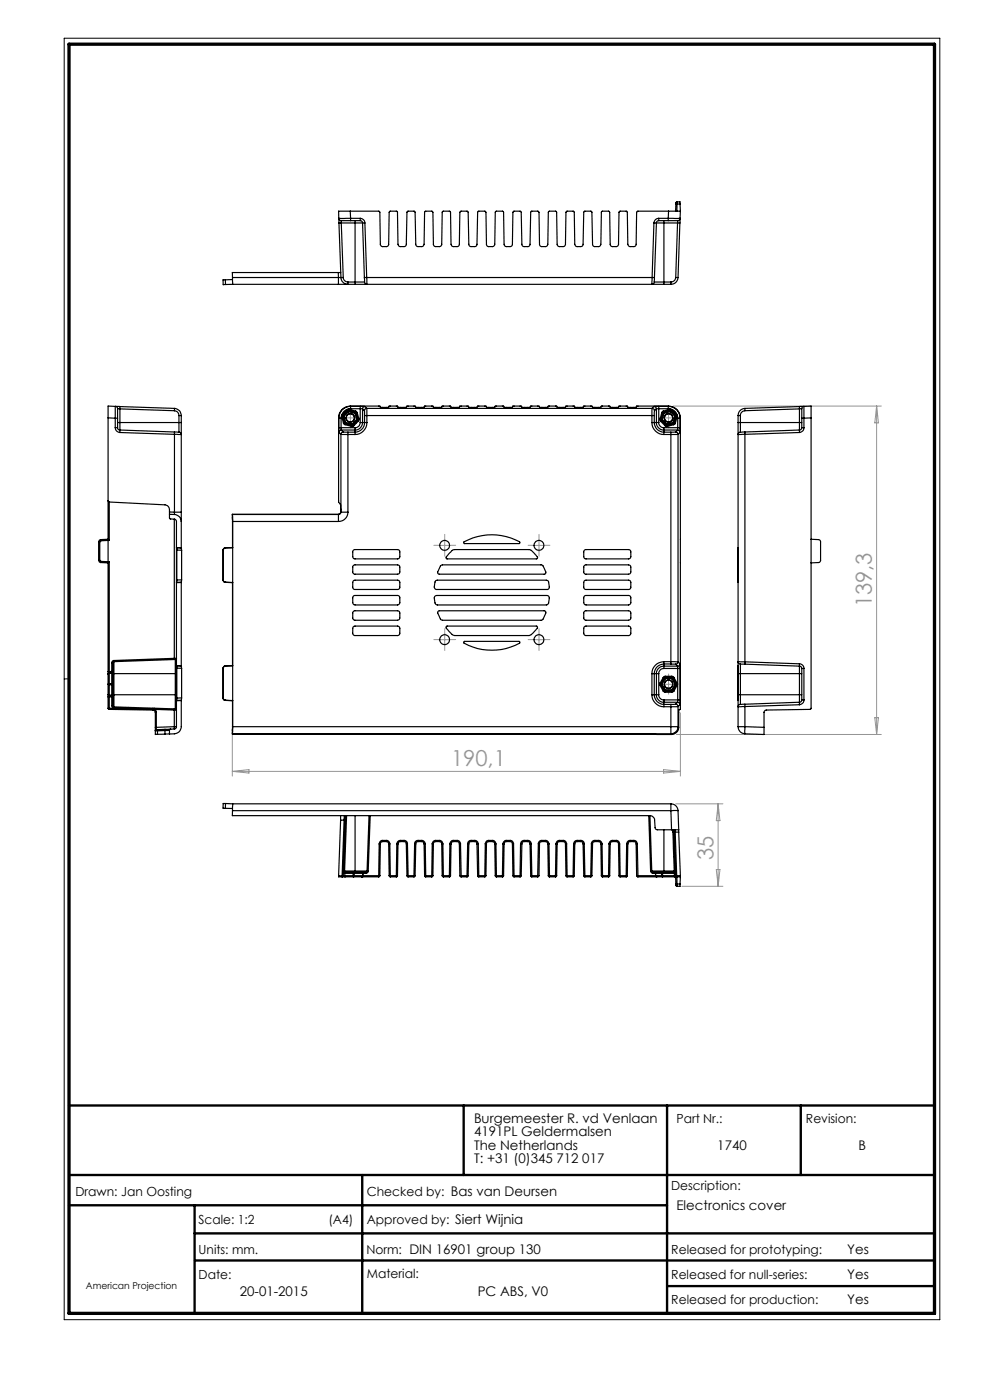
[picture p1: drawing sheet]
<svg xmlns="http://www.w3.org/2000/svg" width="210mm" height="297mm" viewBox="0 0 210 297" stroke-linecap="round" stroke-linejoin="round" font-family="sans-serif">
<path d="M13.6 8.1h185.8v271.9h-185.8zM14.6 144h-1" fill="none" stroke="#000" stroke-width=".21"/>
<path d="M14.6 234.5h183.6M98.4 234.5v14.8M141.5 234.5v44.1M169.9 234.5v14.8M14.6 249.3h183.6M14.6 255.7h126.9M41.3 255.7v22.9M76.8 249.3v29.3M41.3 261.7h156.9M41.4 267.4h156.8M141.5 272.8h56.7" fill="none" stroke="#000" stroke-width=".5"/>
<path d="M14.6 9.4h183.6v269.2h-183.6z" fill="none" stroke="#000" stroke-width=".7"/>
<g fill="none" stroke="#959595" stroke-width=".21" stroke-dasharray="15.2 1.3 1.3 1.3">
<path d="M73.1 88.6h-.9M74.3 87.4v-.9M74.3 89.9v.9M75.6 88.6h.9M140.6 88.6h-.9M141.8 87.4v-.9M141.8 89.9v.9M143.1 88.6h.9M93.1 115.7h-1.1M94.3 114.4v-1M94.3 116.9v1.1M95.6 115.7h1.1"/>
<path d="M113.1 115.7h-1.1M114.3 114.4v-1M114.3 116.9v1.1M115.6 115.7h1.1M93.1 135.7h-1.1M94.3 134.4v-1M94.3 136.9v1.1M95.6 135.7h1.1M113.1 135.7h-1.1M114.3 134.4v-1M114.3 136.9v1.1M115.6 135.7h1.1"/>
<path d="M140.6 145.1h-.9M141.8 143.9v-.9M141.8 146.4v.9M143.1 145.1h.9"/>
</g>
<g fill="none" stroke="#959595" stroke-width=".21">
<path d="M73.1 88.6h2.5M74.3 87.4v2.5M140.5 88.6h2.6M141.8 87.4v2.5M142.8 86.1h44.1M185.9 86.1v69.7M185.9 86.1l.4 3.6h-.7zM93.1 115.7h2.5M94.3 114.4v2.5M113.1 115.7h2.5M114.3 114.4v2.5M93.1 135.7h2.5"/>
<path d="M94.3 134.4v2.5M113.1 135.7h2.5M114.3 134.4v2.5M49.3 155.9v8.7M140.5 145.2h2.6M141.8 143.9v2.5M143.5 155.8h43.4M144.3 151.2v13.4M185.6 152.3h.7l-.4 3.5zM49.3 163.7h95M49.3 163.7l3.5-.4v.7zM140.8 163.3l3.5 .4-3.5 .3z"/>
<path d="M143.3 170.5h10.1M152.3 170.5v17.5M152.3 170.5l.4 3.6h-.8zM144.6 188h8.8M151.9 184.5h.8l-.4 3.5z"/>
</g>
<g fill="none" stroke="#000" stroke-width=".25">
<path d="M47.8 59.4h-.5v1h.5M47.8 59.4v1M49.3 58.9l.1 1.4M49.3 58.9h22.5M49.3 59.3l-1.5 .1M71.8 57.8h.5M71.8 57.8v1.1M71.8 57.8h-22.5v1.1M71.8 58.9h.5M71.8 58.9v1.4M71.9 46.3h2.5M71.9 46.3l.1 .4 .4 .1"/>
<path d="M71.9 46.3v1M71.9 47.3h.5M71.9 47.3l.4 11.6M72.3 58.9h.5M72.3 58.9a1.51 1.51 0 0 0 1.5 1.4M72.4 46.8h2M72.4 46.8v.5M72.4 47.3h2.9M72.4 47.3l.4 11.6M72.8 58.9a.96 .96 0 0 0 1 .9M73.8 59.8v.5M73.8 59.8h1.5"/>
<path d="M74.3 44.8l6.2 .1 .2 7 .4 .4h.9l.4-.4 .1-6.9 .3-.2h1.3l.2 .2 .1 6.8 .4 .5h1l.4-.4 .1-6.9 .2-.2h1.4l.2 .2 .1 6.9 .4 .4h1l.4-.5 .1-6.8 .2-.2h1.3l.2 .2 .1 6.9 .5 .4h.9l.4-.4 .1-6.9 .2-.2h1.4l.2 .2 .1 6.8 .4 .5h.9l.4-.4 .1-6.9 .3-.2h1.3l.2 .2 .1 6.9 .4 .4h1l.4-.4 .1-6.9 .2-.2h1.4l.2 .2 .1 6.9 .4 .4h.9l.4-.3 .2-7 .2-.2h1.3l.2 .2 .1 6.8 .2 .4 .3 .1h.9l.4-.4 .1-6.9 .2-.2h1.3l.3 .2 .1 6.9 .4 .4h.9l.4-.4 .2-6.9 .1-.2h1.4l.2 .2 .1 6.9 .4 .4h1.1l.3-.5 .1-6.8 .2-.2h1.4l.2 .2 .1 6.9 .4 .4h.9l.4-.4 .2-6.9 .2-.2h1.3l.2 .2 .1 6.8 .4 .5h1l.4-.4 .1-6.9 .2-.2h1.4l.2 .2 .1 6.9 .4 .4h1l.4-.5 .2-7h1.4l.2 .2 .1 6.9 .4 .4h1l.4-.4 .1-7h1.7l.2 6.9 .3 .5h1l.4-.4 .2-7 6.7-.1M74.3 44.8h-2.5l.1 1.5M74.3 44.8l.1 1.5M74.4 46.3v.5M74.4 46.3h2M74.4 46.8h2M75.3 47.3h1.6M75.3 46.8v.5M75.3 59.8h2M75.3 59.8v.5M75.3 47.3v12.5M76.4 46.3a1.03 1.03 0 0 1 1 1"/>
<path d="M76.4 46.3v.5M76.4 46.8l.4 .2 .1 .3M76.9 47.3h.5M76.9 47.3l.4 11.6M77.3 58.9h.5M77.3 58.9v.9M77.3 59.8l.1 .3 .4 .2M77.4 47.3l.4 11.6M77.8 58.9v1.4M77.8 58.9h60.5M138.3 58.9h.5M138.3 58.9v1.4"/>
<path d="M138.7 47.3h.5M138.7 47.3l-.4 11.6M138.8 59.8l-.1 .3-.4 .2M138.8 59.8h2M138.8 58.9v.9M139.2 47.3h1.6M139.2 47.3l-.4 11.6M139.7 46.3a1.02 1.02 0 0 0-1 1M139.7 46.8l-.3 .2-.2 .3M139.7 46.3v.5M139.7 46.3h2M139.7 46.8h2"/>
<path d="M140.8 46.8v.5M140.8 59.8v.5M140.8 47.3v12.5M140.8 47.3h2.9M140.8 59.8h1.5M141.7 46.3h2.6M141.7 46.3v.5M141.7 46.8h2.1M141.8 44.8h2.5M141.8 44.8l-.1 1.5M142.3 59.8v.5M143.3 58.9a1.03 1.03 0 0 1-1 .9"/>
<path d="M143.3 58.9h.5M143.4 43.3h.2M143.4 43.3l-.1 1.5h.3v-1.5M143.6 42.8l-.2 .1v.4M143.6 42.8v.5M143.6 42.8h.7v.5M143.6 43.3h.7M143.7 47.3h.5M143.7 47.3l-.4 11.6M143.8 46.8l-.1 .5M143.8 58.9a1.51 1.51 0 0 1-1.5 1.4M144.2 47.3l-.4 11.6"/>
<path d="M144.3 46.3l-.1 .3-.4 .2M144.3 46.3l-.1 1M144.3 43.3v1.5M144.3 44.8v1.5M49.4 60.3h22.4M49.4 60.3l-1.6 .1M71.8 60.3h2M73.8 60.3h1.5M75.3 60.3h2.5M77.8 60.3h60.5M138.3 60.3h2.5M140.8 60.3h1.5"/>
<path d="M22.9 88.6l1.5 .1M22.9 88.6v25.8M24.4 90.7a1.02 1.02 0 0 0 1 1.1M24.4 86.2v2.5M24.4 86.2l-1.5-.1v2.5M24.4 90.7h.5M24.4 88.7h.5M24.4 86.2l.5 .2v.3M24.4 86.2l1 .1M24.4 88.7v2M24.9 90.7l.3 .5h.2M24.9 86.7v2"/>
<path d="M24.9 89.6h.5M24.9 86.7h.5M24.9 88.7v2M25.4 91.2v.6M25.4 89.6v1.6M25.4 86.3v.4M25.4 89.6h12.6M25.4 91.8l11.6 .3M25.4 91.2l11.6 .4M25.4 86.7v2.9M25.4 86.7l11.6 .4M25.4 86.3l11.6 .3"/>
<path d="M37 91.6v.5M37 92.1l1.5 .1M37 91.6l1 .1M37 87.1a1.03 1.03 0 0 1 1 1.1M37 86.6v.5M37 86.6a1.51 1.51 0 0 1 1.5 1.6M37 92.1v16.6M38 91.7l.3 .1 .2 .4M38 89.6v2.1M38 89.6h.5M38 88.2h.5M38 88.2v1.4"/>
<path d="M38.5 89.6v2.6M38.5 88.2v1.4M38.5 92.2v16.5M71.8 88.6v17.9l.4 .6 .1 1.5M71.8 88.6l.1 .1M71.9 90.7v1.1M71.9 90.7h.5M71.9 88.7h.5M71.9 88.7v2M71.9 91.8l.4 .3M72.3 92.1l1.5 .1M72.3 92.1v16.6"/>
<path d="M72.4 90.7v.5M72.4 88.7v2M72.4 90.7h2.9M72.4 91.2l-.4 .2-.1 .4M72.4 91.2l.4 .4M72.4 91.2h2.9M72.5 88.4l.3 1.3M72.6 87.9l-.1 .5M72.6 87.9l.2 .2M72.7 88.4h-.2M72.7 88.4h.1M72.7 88.4l.4 1.3"/>
<path d="M72.8 91.6l1 .1M72.8 91.6l-.4 .3-.1 .2M72.8 88.1l-.1 .3M72.8 88.1h.1M72.8 88.1l.2 .2M72.8 89.7l.4 .4M73 88.3l-.3 .1M73 88.3l.3 1.3M73.1 89.7h-.3M73.1 89.7l.2 .2M73.1 89.7l.2 .1M73.1 89.7h.1"/>
<path d="M73.2 90.1l1.3 .3M73.3 89.9l-.1 .2M73.3 89.9l1.3 .3M73.3 89.8v.1M73.3 89.8l1.3 .4M73.3 89.6l-.2 .1M73.3 89.6v.2M73.3 89.6l1.4 .4M73.6 87l.2 .1M73.6 87l-1 .9M73.8 87.1l-1 1M73.8 87.1v.1"/>
<path d="M73.8 91.7v.5M73.8 87.2l.2 .1M73.8 92.2v16.5M73.8 92.2h1.5M73.8 91.7h1.5M73.8 87.2l-1 .9M74 87.3l1.3 .4M74 87.3l-1 1M74 87.1h-.2M74 87.1h.1M74 87.1l-.2 .1M74 87.1v.2"/>
<path d="M74 87.1l1.4 .4M74.1 86.9l-.5 .1M74.1 86.9l-.1 .2M74.1 86.9l1.3 .3M74.3 86.1h6.3l.2 .3h1.5l.2-.3h1.8l.3 .3h1.4l.3-.3h1.8l.2 .3h1.5l.3-.3h1.7l.3 .3h1.5l.2-.3h1.8l.2 .3h1.5l.2-.3h1.8l.3 .3h1.4l.3-.3h1.8l.2 .3h1.5l.3-.3h1.7l.3 .3h1.4l.3-.3h1.8l.2 .3h1.5l.3-.3h1.7l.3 .3h1.4l.3-.3h1.8l.2 .3h1.5l.3-.3h1.7l.3 .3h1.4l.3-.3h1.8l.2 .3h1.5l.3-.3h1.7l.3 .3h1.5l.2-.3h1.8l.2 .3h1.5l.2-.3h6.8M74.3 86.1a2.47 2.47 0 0 0-2.5 2.5M74.3 86.1l.1 .1M74.4 86.7a1.99 1.99 0 0 0-2 2M74.4 86.2a2.47 2.47 0 0 0-2.5 2.5M74.4 86.2v.5M74.4 86.2h2M74.4 86.7h2"/>
<path d="M74.6 90.2l-.1 .2M74.6 90.2h.1M74.7 90l.2 .1M74.7 90l-.1 .2M74.9 90.2l.1 .1M74.9 90.2h-.3M74.9 90.1l-.3 .1M74.9 90.1v.1M75 90.3l-.5 .1M75.2 89.6h.1M75.2 89.6l.1 .1M75.3 89.7h.1"/>
<path d="M75.3 89.6h-.1M75.3 89.6h.1M75.3 87.7l.3 1.3M75.3 91.7v.5M75.3 90.7v.5M75.3 91.2v.5M75.4 87.5l.1 .1M75.4 87.5h.1M75.4 87.5l-.1 .2M75.4 89.6h.1M75.4 89.6l-.5 .5M75.4 87.2l.4 .4"/>
<path d="M75.4 87.2v.3M75.5 87.6h.1M75.5 87.6l-.2 .1M75.5 87.6l.4 1.3M75.6 89l.2 .2M75.6 89l-.9 1M75.8 87.6h-.3M75.8 87.6l.3 1.3M75.8 89.2l.2 .2M75.8 89.2h.1M75.8 89.2l-.9 1M75.8 89.2l-.4 .4"/>
<path d="M75.9 88.9l-.1 .3M75.9 88.9h.1M75.9 88.9l-.3 .1M76 89.4l-1 .9M76.1 88.9l-.1 .5M76.1 88.9h-.2M76.4 86.2l1 .1M76.4 86.7h.5M76.4 86.2v.5M76.4 89.6h.5M76.4 89.6a1.08 1.08 0 0 1-1.1 1.1M76.4 86.7v2.9"/>
<path d="M76.9 89.6a1.57 1.57 0 0 1-1.6 1.6M76.9 89.6h.4M76.9 86.7v2.9M76.9 86.7l.4 .4M77.3 87.1v1.1M77.3 88.2h.5M77.3 89.6h.5M77.3 89.6a2.05 2.05 0 0 1-2 2.1M77.3 88.2v1.4M77.4 86.3l-.4 .2-.1 .2M77.4 86.3l.4 .3M77.8 86.6v1.6"/>
<path d="M77.8 86.6l-.4 .2-.1 .3M77.8 86.6h60.5M77.8 89.6a2.53 2.53 0 0 1-2.5 2.6M77.8 88.2v1.4M77.8 88.2h60.5M138.3 89.6a2.53 2.53 0 0 0 2.5 2.6M138.3 88.2h.5M138.3 89.6h.5M138.3 88.2v1.4M138.3 86.6v1.6M138.3 86.6l.4 .3 .1 .2M138.7 86.3h.3l.2 .4"/>
<path d="M138.7 86.3l-.4 .3M138.8 89.6a2.05 2.05 0 0 0 2 2.1M138.8 88.2v1.4M138.8 89.6h.4M138.8 87.1v1.1M139.2 89.6a1.57 1.57 0 0 0 1.6 1.6M139.2 89.6h.5M139.2 86.7l-.4 .4M139.2 86.7v2.9M139.7 86.2l-1 .1M139.7 86.7h-.5M139.7 86.2v.5"/>
<path d="M139.7 89.6a1.08 1.08 0 0 0 1.1 1.1M139.7 86.2h2M139.7 86.7v2.9M139.7 86.7h2M140 88.9l.1 .5M140 88.9h.2M140.1 89.4l1 .9M140.2 88.9l.1 .3M140.2 88.9h.1M140.3 88.9v.3M140.3 88.9l.2 .1M140.3 89.2l-.2 .2"/>
<path d="M140.3 89.2l1 1M140.3 89.2h.1M140.3 89.2l.5 .4M140.4 87.6h.2M140.4 87.6l-.4 1.3M140.5 89l-.2 .2M140.5 89l1 1M140.6 87.6l-.4 1.3M140.6 87.6h.1M140.6 87.6l.3 .1M140.6 87.6l-.3 1.3M140.7 87.2l-.3 .4"/>
<path d="M140.7 87.2l.1 .3M140.8 87.5l-.2 .1M140.8 87.5h.1M140.8 89.6h.1M140.8 87.5l.1 .2M140.8 91.7v.5M140.8 90.7v.5M140.8 92.2h1.5M140.8 91.7h1.5M140.8 91.2v.5M140.8 91.2h2.9M140.8 90.7h3"/>
<path d="M140.8 89.7h.1M140.9 89.7l.4 .4M140.9 87.7l-.4 1.3M140.9 89.6h.1M140.9 89.6v.1M140.9 89.6l-.1 .1M141.1 90.3l.5 .1M141.3 90.2l-.2 .1M141.3 90.2h.2M141.3 90.1l.2 .1M141.3 90.1v.1M141.5 90l-.2 .1"/>
<path d="M141.5 90v.2M141.5 90.2l.1 .2M141.5 90.2h.1M141.7 86.2v.5M141.7 86.7a1.93 1.93 0 0 1 2.1 2M141.7 86.2a2.41 2.41 0 0 1 2.6 2.5M141.8 86.1a2.53 2.53 0 0 1 2.5 2.5M141.8 86.1l-.1 .1M142 86.9l.5 .1M142 86.9l.1 .2M142 86.9l-1.3 .3M142.1 87.1h.2"/>
<path d="M142.1 87.1l.2 .1M142.1 87.1h.1M142.1 87.1l.1 .2M142.1 87.1l-1.3 .4M142.2 87.3l-1.3 .4M142.2 87.3l.9 1M142.3 91.7v.5M142.3 92.2v48.2M142.3 87.2l-.1 .1M142.3 87.1v.1M142.3 87.1l1 1M142.3 87.2l1 .9"/>
<path d="M142.5 87l-.2 .1M142.5 87l1 .9M142.8 89.6l.2 .1M142.8 89.6v.2M142.8 89.6l-1.3 .4M142.8 89.9l.1 .2M142.8 89.9l-1.3 .3M142.8 89.8v.1M142.8 89.8l-1.3 .4M142.9 90.1l-1.3 .3M143 89.7h.3M143 89.7l-.2 .2"/>
<path d="M143 89.7l-.2 .1M143 89.7h.1M143.1 88.3l.3 .1M143.1 88.3l-.3 1.3M143.3 89.7l-.4 .4M143.3 88.1l.1 .3M143.3 88.1l-.2 .2M143.3 88.1h.1M143.3 91.6l-1 .1M143.3 91.6l.4 .2 .1 .3M143.4 88.4h.2M143.4 88.4h.1"/>
<path d="M143.4 88.4l-.4 1.3M143.5 87.9l.1 .5M143.5 87.9l-.2 .2M143.6 88.4l-.3 1.3M143.7 91.2l.4 .3 .1 .3M143.7 91.2l-.4 .4M143.8 90.7l-.1 .5M143.8 90.7h.5M143.8 88.7h.5M143.8 88.7v2M143.8 92.1l-1.5 .1M143.8 92.1v48.3"/>
<path d="M144.2 91.8l-.4 .3M144.3 90.7l-.1 1.1M144.3 88.7v2M144.3 88.6v61.9l-.3 .1v3.7M144.3 88.6v.1M156.6 89.6h.5M156.6 89.6v2.6M156.6 88.2h.5M156.6 88.2v1.4M156.6 92.2v48.2M157.1 91.7l-.5 .2v.3M157.1 89.6v2.1"/>
<path d="M157.1 89.6h12.5M157.1 88.2v1.4M158 91.6v.5M158 92.1l-1.4 .1M158 91.6l-.9 .1M158 87.1a1.03 1.03 0 0 0-.9 1.1M158 86.6v.5M158 86.6a1.51 1.51 0 0 0-1.4 1.6M158 92.1v48.3M169.6 91.2v.6M169.6 89.6v1.6M169.6 89.6h.5"/>
<path d="M169.6 86.3v.4M169.6 91.8l-11.6 .3M169.6 91.2l-11.6 .4M169.6 86.7v2.9M169.6 86.7l-11.6 .4M169.6 86.3l-11.6 .3M170.1 88.7h.4M170.1 90.7h.4M170.1 90.7l-.2 .5h-.3M170.1 86.7v2M170.1 86.7h-.5M170.1 88.7v2"/>
<path d="M170.5 86.2l1.5-.1v2.5M170.5 86.2v2.5M170.5 90.7a1.03 1.03 0 0 1-.9 1.1M170.5 86.2l-.4 .2v.3M170.5 86.2l-.9 .1M170.5 88.7v2M172 88.6v61.7l-.1 .2-9.6 .2-.2 .4v3.2M172 88.6l-1.5 .1M20.9 118.8l.2 .4 .3 .1M20.9 118.8h.3M20.9 115h.3M20.9 115v3.8"/>
<path d="M21.2 118.8l.2 .3M21.2 115v3.8M21.4 119.1v.2M21.4 114.7l-.2 .3M21.4 114.5v.2M21.4 114.5l-.3 .1-.2 .4M21.4 119.1l1.5 .1M21.4 119.3l1.5 .1M22.9 106.2l.3 .3M22.9 119.2v.2M22.9 114.4v.2M22.9 114.4l.3 .2"/>
<path d="M22.9 114.6v4.6M22.9 119.4v23.1M22.9 119.2h.3M22.9 114.6h.3M22.9 114.6l-1.5 .1M22.9 114.4l-1.5 .1M23.2 106.5l11.8 .6a1.15 1.15 0 0 1 .9 1.5M23.2 119.2l-.3 .2M23.2 106.5v8.1M23.2 119.2v23.3M35.9 109.1v.9l.2 .1h.9M35.9 108.6v.5"/>
<path d="M35.9 109.1h1.1M35.9 108.6l1.1 .1M37 110.1l.4 .5v43.6M37 110.1v29.6M37 109.1a1.51 1.51 0 0 1 1.5 1.5M37 108.7v.4M37 108.7h1.5M37.5 116.7v6.3M37.5 116.7h1M38.5 108.7v1.9M38.5 110.6v5.6M38.5 116.2h-1.1l.1 .5"/>
<path d="M38.5 116.2v.5M38.5 116.7v6.3M47.3 116.7h.1M47.3 116.7v6.3M47.8 116.2l-.4 .1-.1 .4M47.8 116.2h.1M47.8 116.2l-.3 .2-.2 .3M49.3 109.1l.1 1.5M49.3 109.1v7.1M49.3 109.1h22.5M49.3 116.2h-1.5M49.4 110.6v43.6"/>
<path d="M49.4 110.6h22.4M71.8 109.1v1.5M72.3 108.6l-.1 .3-.4 .2M72.3 108.6v.1M72.3 108.7h1.5M72.3 108.7l-.2 .4h-.3M73.8 108.7a1.99 1.99 0 0 1-2 1.9M74.9 116.8l.3-.2h9.2l.4 .4v1.2l-.4 .4h-9.2l-.4-.4zM93.5 120l.3-.2h21a1.84 1.84 0 0 1 .9 1.4l.1 .4-.3 .2h-22.3a.43 .43 0 0 1-.4-.3 .43 .43 0 0 1 .2-.5zM95.9 116.8l.5-.2h15.8l.5 .2 .7 .6a.97 .97 0 0 1 .6 1.1h-19.3l-.1-.3zM98.4 115a11.9 11.9 0 0 1 11.9 .1l-.2 .2h-11.6zM124 116.7l9.4-.1 .4 .4v1.2l-.4 .4h-9.2l-.4-.4v-1.2z"/>
<path d="M124 119.9l9.4-.1 .4 .4v1.2l-.4 .4h-9.2l-.4-.4v-1.2zM156.6 116.2v7.4M172 114.4l1.7 .1 .4 .4-.1 4.2-.3 .2-1.7 .1M37 139.7h.4l-.2 .2M37 139.7v.2M37 139.7l-12.8 .4M37.2 139.9v3M37.2 139.9l-13 .5M37.5 123v.5M37.5 123.5l1 .1M38.5 123.6v17.7M38.5 123.5h-1"/>
<path d="M38.5 123.5v.1M38.5 123v.5M38.5 123h-1M47.3 123l.2 .5h.3M47.3 123l.3 .4 .2 .1M47.3 123h.1M47.8 123.5l1.5 .1M47.8 123.5h.1M49.3 123.6v17.6M74.9 120l.3-.2h9.2l.4 .4v1.2l-.4 .4h-9.2l-.4-.4zM74.9 123.3l.3-.2h9.2l.4 .4v1.2l-.4 .4h-9.2l-.4-.4zM74.9 126.5l.3-.2h9.2l.4 .4v1.2l-.5 .4h-9h-.2l-.3-.4z"/>
<path d="M74.9 133l.3-.2h9.2l.4 .4v1.2l-.4 .4h-9.2l-.4-.4zM75 129.6h9.4l.4 .4v1.2l-.1 .2-.4 .2h-9l-.3-.2-.2-.2v-1.2zM92.2 126.5l.4-.2h23.4a.9 .9 0 0 1 .4 1.4l-.2 .5-.3 .1h-23.1a1.28 1.28 0 0 1-.7-1.3zM92.4 123.2l23.5-.1a.89 .89 0 0 1 .6 1 .65 .65 0 0 1-.5 1h-23.4a.79 .79 0 0 1-.4-1.2zM93 129.6h22.4a.61 .61 0 0 1 .4 .5 .61 .61 0 0 1-.3 .6 1.04 1.04 0 0 1-.7 .9h-20.9a1.82 1.82 0 0 1-1-1.4v-.4zM94.7 132.9l19.1-.1 .2 .4-.9 1.1-.9 .5h-15.8l-.4-.1-.8-.8-.6-.7zM98.4 136.1h11.7l.2 .2a11.7 11.7 0 0 1-11.9 0zM124 133l.2-.2h9.2l.4 .4v1.2l-.4 .4h-9.2l-.4-.4v-1.2zM124 123.2l9.4-.1 .4 .4v1.2l-.4 .4h-9.2l-.4-.4v-1.2zM124 126.4l9.4-.1 .4 .4v1.2l-.5 .4h-9h-.2l-.3-.4v-1.2zM124 129.6h9.4l.4 .4v1.2l-.1 .2-.4 .2h-9l-.3-.2-.2-.2v-1.2zM22.9 147.3l.3 .2"/>
<path d="M22.9 147.3l.3 .3M22.9 147.8h.3M22.9 147.3v.5M22.9 142.5h.3M22.9 142.5v.5M22.9 150.2l.3 .3M22.9 150.2h.3M22.9 143v4.3M22.9 147.8v2.4M23.2 145v.3M23.2 145l-.3 .1 .3 .2M23.2 142.8l-.3 .2"/>
<path d="M23.2 147.5v.1M23.2 142.7v.1M23.2 142.7l-.3 .3M23.2 150.2v.3M23.2 147.6v.2M23.2 142.5v.2M23.2 145h.5M23.2 145.3h.5M23.2 142.8v2.2M23.2 145.3v2.2M23.2 147.8v2.4M23.2 147.5h.5"/>
<path d="M23.2 142.8h.5M23.2 147.6h.5M23.2 142.7h.5M23.2 150.5l9.3 .1M23.2 150.2l4 .1M23.2 147.8h.5M23.7 145.3l.3 .1M23.7 145v.3M23.7 147.5l.3 .1M23.7 147.5v.1M23.7 147.6l.3 .2h-.3M23.7 142.7v.1"/>
<path d="M23.7 142.4h.3l-.3 .3M23.7 149.7l.1 .3 .4 .2M23.7 149.7h.3M23.7 140.6h.3M23.7 147.6v.2M23.7 142.4v.3M23.7 140.6v1.8M23.7 142.8v2.2M23.7 145.3v2.2M23.7 147.8v1.9M23.7 142.4l-.5 .1M24 147.4v2.3"/>
<path d="M24 147.4h.2M24 149.7l.2 .3M24 142.9h.2M24 140.6v2.3M24 144.9l-.3 .1M24 142.7l-.3 .1M24 142.9v4.5M24.2 147.4v2.6M24.2 140.4v2.5M24.2 140.4l-.2 .2M24.2 140.1v.3M24.2 140.1l-.4 .2-.1 .3"/>
<path d="M24.2 150v.2M24.2 142.9h13M24.2 147.4h13M24.2 150l13 .4M24.2 142.9v4.5M24.2 150.2l3 .1M27.2 150.3l5.3 .2M27.2 150.1v.2M32.5 150.2v.3M32.5 150.6l.3 .2 .1 .3M32.5 150.5v.1M32.5 150.5h.3"/>
<path d="M32.8 150.2v.3M32.8 150.5l.3 .3 .1 .3M32.8 150.5l4.2 .1M32.9 155h.5M32.9 155v.8h.5M32.9 154.3h.3M32.9 154.3v.7M32.9 151.1h.3M32.9 151.1v3.2M33.2 154.8l-.3 .2M33.2 154.8h.2M33.2 154.3v.5"/>
<path d="M33.2 151.1v3.2M33.4 154.8v.2M33.4 155v.8M35 154.7v.3M35 154.7l-1.6 .1M35 155v.7M35 155h-1.6M35 155.7l-1.6 .1M35.9 154.9l-.9 .1M35.9 155.7h-.9M35.9 154.9v.8M36.2 154.7l-.3 .2"/>
<path d="M36.2 154.7h-1.2M37 154.2h.4M37 154.2v.5M37 150.4v.2M37 154.7h-.8M37 150.6v3.6M37 154.2l-3.8 .1M37.2 150.4l.2 .3-.4-.1M37.2 147.4v3M37.2 147.4h.2M37.2 142.9h.2M37.2 142.9v4.5"/>
<path d="M37.4 154.2v.2l-.4 .3M37.5 148.1v.5M37.5 141.7v6.4M37.5 148.6h1M37.5 141.7l1 .1M38.5 148.6v5.6a1.51 1.51 0 0 1-1.5 1.5h-1.1M38.5 141.3l-1.1-.1 .1 .5M38.5 141.3v.5M38.5 148.6h-1M38.5 148.6h.1M38.5 148.1v.5M38.5 148.1h-1"/>
<path d="M38.5 141.8v6.3M47.3 148.1l.1 .3 .4 .2M47.3 141.7v6.4M47.3 141.7v.1M47.3 148.1l.2 .3 .3 .2M47.3 141.8v6.3M47.3 148.1h.1M47.8 141.2l-.4 .2-.1 .3M47.8 148.6h1.6l-.1 7.1M47.8 141.2v.1M47.8 141.3l-.3 .2-.2 .3M49.3 141.2l-1.5 .1"/>
<path d="M49.3 141.2h-1.5M49.4 154.2l-.1 1.5M49.4 154.2h92.9M137.9 155.7l4.6 .1M138.3 147.4a2.53 2.53 0 0 0 2.5 2.5M138.3 142.9h.5M138.3 147.4h.5M138.3 142.9v4.5M138.8 147.4a2.05 2.05 0 0 0 2 2M138.8 142.9v4.5M138.8 142.9h.4M138.8 147.4h.4"/>
<path d="M139.2 147.4a1.57 1.57 0 0 0 1.6 1.6M139.2 142.9h.5M139.2 147.4h.5M139.2 142.9v4.5M139.7 147.4a1.08 1.08 0 0 0 1.1 1.1M139.7 142.9v4.5M140 144.9v.5M140 144.9l.2 .1M140 145.4l.7 1.2M140.2 145v.3M140.2 145.3l-.2 .1M140.2 145h.1"/>
<path d="M140.2 145.3h.1M140.2 145l.2 .2M140.2 145.3l.7 1.2M140.2 145.3l.4 .6M140.4 145.2l-.2 .1M140.4 145.2l.7 1.1M140.6 145.9h.1M140.6 145.9v.1M140.6 146h.1M140.6 146l.3 .5M140.7 145.8v.1M140.7 145.8l-.1 .1"/>
<path d="M140.7 145.8h.1M140.7 146.6l.4 .3M140.7 143.7l.2 .1M140.7 143.7l-.7 1.2M140.7 145.9l-.1 .1M140.7 145.9h.1M140.8 140.4a2.53 2.53 0 0 0-2.5 2.5M140.8 140.9a2.05 2.05 0 0 0-2 2M140.8 140.4v.5M140.8 149.4v.5M140.8 141.3a1.57 1.57 0 0 0-1.6 1.6M140.8 141.3v.5"/>
<path d="M140.8 141.8a1.08 1.08 0 0 0-1.1 1.1M140.8 148.5v.5M140.8 140.4h1.5M140.8 149.9h1.5M140.8 140.9h1.5M140.8 149.4h1.5M140.8 140.9v.4M140.8 149v.4M140.8 141.3h2.9M140.8 149h2.9M140.8 141.8h3M140.8 148.5h3"/>
<path d="M140.9 146.5l-.2 .1M140.9 146.5l.2 .1M140.9 143.9l.2-.2v.3M140.9 146.5h.1M140.9 143.9l.2 .1M140.9 143.8l-.7 1.2M140.9 143.8v.1M140.9 143.9l-.7 1.1M141.1 143.5l-.4 .2M141.1 143.5v.2M141.1 143.7l-.2 .1M141.1 146.6v.3"/>
<path d="M141.1 146.9h1.4M141.1 143.5h1.4M141.1 143.7h1.4M141.1 146.6h1.4M141.1 146.3l-.2 .2M141.1 146.3v.3M141.1 146.6h.1M141.1 144h1.4M141.1 144l-.7 1.2M141.1 146.3h1.4M142.3 140.4h1.5M142.3 140.9h1"/>
<path d="M142.3 140.4v.5M142.3 149.4v.5M142.3 154.2h1.5M142.3 154.2v1.5M142.3 149.9v4.3M142.3 155.7h-93M142.3 155.7l.2 .1M142.5 143.5l.4 .2M142.5 143.5v.2M142.5 143.7l.2 .1M142.5 146.6v.3M142.5 143.7l.2 .2"/>
<path d="M142.5 143.7h.1M142.5 143.7v.3M142.5 146.3l.2 .2M142.5 146.3v.3M142.5 146.6h.1M142.5 144l.7 1.2M142.7 146.5l-.2 .1M142.7 143.9l-.2 .1M142.7 146.5h.1M142.7 143.9l.7 1.1M142.7 146.5l.2 .1M142.7 143.8l.7 1.2"/>
<path d="M142.7 143.8v.1M142.9 146.6l-.4 .3M142.9 143.7l-.2 .1M142.9 143.7l.7 1.2M143.2 145.2l.2 .1M143.2 145.2l-.7 1.1M143.3 149.4h-1M143.3 149.4l.4 .1 .1 .4M143.3 140.9l.4 .4M143.4 145.3l.2 .1M143.4 145v.3M143.4 145.3h.1"/>
<path d="M143.4 145h.1M143.4 145l-.2 .2M143.4 145.3l-.7 1.2M143.6 144.9v.5M143.6 144.9l-.2 .1M143.6 145.4l-.7 1.2M143.7 149l.4 .2 .1 .3M143.7 141.3l.1 .5M143.7 149l-.4 .4M143.8 141.8h.5M143.8 148.5l-.1 .5M143.8 148.5h.5"/>
<path d="M143.8 141.8v6.7M143.8 140.4l-.1 .4-.4 .1M143.8 149.9h-1.5M143.8 154.2a1.57 1.57 0 0 1-1.5 1.5M143.8 149.9v4.3M143.8 154.2l.2 .1M143.8 140.4l.4 .4M144 154.3a1.57 1.57 0 0 1-1.5 1.5M144.2 140.8l-.1 .4-.4 .1M144.2 140.8l.1 1M144.2 149.5l-.4 .4M144.3 148.5l-.1 1"/>
<path d="M144.3 141.8v6.7M156.6 140.4h1.4M156.6 140.4v.2l.5 .3M156.6 154.2h1.4M156.6 154.2a1.51 1.51 0 0 0 1.4 1.5M156.6 142.9h.5M156.6 140.4v2.5M156.6 147.4h.5M156.6 147.4v2.5M156.6 141.2v7.4M156.6 142.9v4.5M156.6 149.9v4.3"/>
<path d="M157.1 140.9h.9M157.1 149.4l-.5 .2v.3M157.1 140.9v2M157.1 147.4v2M157.1 142.9h12.5M157.1 147.4h12.5M157.1 142.9v4.5M158 140.4v.5M158 149.4v.5M158 154.2v1.5M158 149.9h-1.4M158 149.4h-.9"/>
<path d="M158 154.2l4.1 .1M158 149.9v4.3M158 140.4l11.6 .4M158 140.9l11.6 .4M162.1 154.3v1.5l-4.1-.1M169.6 140.8a.96 .96 0 0 1 .9 1M169.6 141.3l.3 .2 .2 .3M169.6 140.8v.5M169.6 149v.5M169.6 141.3v1.6M169.6 142.9h.5M169.6 147.4v1.6"/>
<path d="M169.6 147.4h.5M169.6 149.5l-11.6 .4M169.6 149l-11.6 .4M169.6 142.9v4.5M170.1 141.8h.4M170.1 148.5h.4M170.1 148.5l-.2 .3-.3 .2M170.1 141.8v6.7M170.5 148.5a1.03 1.03 0 0 1-.9 1M170.5 141.8v6.7M47.8 171.5h1.5M47.8 170.5h-.5v.9l.5 .1"/>
<path d="M47.8 170.5v1M47.8 170.5h1.6M49.3 172v1h88.6M49.3 172h93M49.4 170.5l-.1 1.5M49.4 170.5h92.9M72.2 174h.8M72.2 174l-.4 11.8M72.3 173l-.1 1M73 174l-.4 11.8M73 173v1M73.2 174h-.2"/>
<path d="M73.2 174l-.4 11.8M73.3 173l-.1 1M73.5 173l-.4 11.8M75.3 173v11.8M78.3 173l-.4 11.8M78.5 173l-.4 11.8M80.4 179h.3M80.4 179l-.1 6.8M80.7 179l-.1 6.8M81.2 178.3a.72 .72 0 0 0-.8 .7M81.2 178.3v.2M81.2 178.5l-.4 .2-.1 .3"/>
<path d="M81.2 178.3h.8M81.2 178.5h.8M82 178.3a.72 .72 0 0 1 .7 .7M82 178.5l.2 .1 .2 .4M82 178.3v.2M82.4 179h.3M82.4 179l.1 6.8M82.7 179l.1 6.8M84.2 179h.2M84.2 179l-.1 6.8M84.4 179l-.1 6.8M84.9 178.3a.78 .78 0 0 0-.7 .7"/>
<path d="M84.9 178.3v.2M84.9 178.5l-.2 .1-.3 .4M84.9 178.3h.8M84.9 178.5h.8M85.7 178.3a.72 .72 0 0 1 .7 .7M85.7 178.5l.3 .1 .2 .4M85.7 178.3v.2M86.2 179h.2M86.2 179l.1 6.8M86.4 179l.2 6.8M87.9 179h.3M87.9 179l-.1 6.8"/>
<path d="M88.2 179l-.1 6.8M88.7 178.3a.72 .72 0 0 0-.8 .7M88.7 178.3v.2M88.7 178.5l-.3 .1-.2 .4M88.7 178.3h.7M88.7 178.5h.7M89.4 178.3a.78 .78 0 0 1 .8 .7M89.4 178.5l.3 .1 .3 .4M89.4 178.3v.2M90 179h.2M90 179l.1 6.8M90.2 179l.1 6.8"/>
<path d="M91.7 179h.2M91.7 179l-.1 6.8M91.9 179l-.1 6.8M92.4 178.3a.72 .72 0 0 0-.7 .7M92.4 178.3v.2M92.4 178.5l-.3 .2-.2 .3M92.4 178.3h.8M92.4 178.5h.8M93.2 178.3a.72 .72 0 0 1 .7 .7M93.2 178.5l.4 .2 .1 .3M93.2 178.3v.2M93.7 179h.2"/>
<path d="M93.7 179l.1 6.8M93.9 179l.2 6.8M95.4 179h.3M95.4 179l-.1 6.8M95.7 179l-.1 6.8M96.2 178.3a.78 .78 0 0 0-.8 .7M96.2 178.5l-.3 .1-.2 .4M96.2 178.3v.2M96.2 178.3h.7M96.2 178.5h.7M96.9 178.3a.72 .72 0 0 1 .8 .7M96.9 178.5l.5 .2v.3"/>
<path d="M96.9 178.3v.2M97.4 179h.3M97.4 179l.1 6.8M97.7 179l.1 6.8M99.2 179h.2M99.2 179l-.1 6.8M99.4 179l-.1 6.8M99.9 178.3a.72 .72 0 0 0-.7 .7M99.9 178.3v.2M99.9 178.5l-.3 .2-.2 .3M99.9 178.3h.8M99.9 178.5h.8"/>
<path d="M100.7 178.3a.78 .78 0 0 1 .8 .7M100.7 178.5l.3 .2 .2 .3M100.7 178.3v.2M101.2 179h.3M101.2 179l.1 6.8M101.5 179l.1 6.8M102.9 179h.3M102.9 179l-.1 6.8M103.2 179l-.1 6.8M103.7 178.3a.72 .72 0 0 0-.8 .7M103.7 178.3v.2M103.7 178.5l-.4 .2-.1 .3"/>
<path d="M103.7 178.3h.8M103.7 178.5h.8M104.5 178.3a.79 .79 0 0 1 .7 .7M104.5 178.5l.3 .2 .2 .3M104.5 178.3v.2M105 179h.2M105 179l.1 6.8M105.2 179l.1 6.8M106.7 179h.2M106.7 179l-.1 6.8M106.9 179l-.1 6.8M107.4 178.3a.79 .79 0 0 0-.7 .7"/>
<path d="M107.4 178.3v.2M107.4 178.5l-.3 .2-.2 .3M107.4 178.3h.8M107.4 178.5h.8M108.2 178.3a.72 .72 0 0 1 .7 .7M108.2 178.5l.4 .2 .1 .3M108.2 178.3v.2M108.7 179h.2M108.7 179l.1 6.8M108.9 179l.1 6.8M110.4 179h.3M110.4 179l-.1 6.8"/>
<path d="M110.7 179l-.1 6.8M111.2 178.3a.78 .78 0 0 0-.8 .7M111.2 178.5l-.4 .2-.1 .3M111.2 178.3v.2M111.2 178.3h.7M111.2 178.5h.7M111.9 178.3a.72 .72 0 0 1 .8 .7M111.9 178.5l.5 .2v.3M111.9 178.3v.2M112.4 179h.3M112.4 179l.2 6.8M112.7 179l.1 6.8"/>
<path d="M114.2 179h.2M114.2 179l-.1 6.8M114.4 179l-.1 6.8M114.9 178.3a.72 .72 0 0 0-.7 .7M114.9 178.3v.2M114.9 178.5l-.3 .2-.2 .3M114.9 178.3h.8M114.9 178.5h.8M115.7 178.3a.78 .78 0 0 1 .8 .7M115.7 178.5l.3 .1 .2 .4M115.7 178.3v.2M116.2 179h.3"/>
<path d="M116.2 179l.1 6.8M116.5 179l.1 6.8M117.9 179h.3M117.9 179l-.1 6.8M118.2 179l-.1 6.8M118.7 178.3a.72 .72 0 0 0-.8 .7M118.7 178.3v.2M118.7 178.5l-.4 .2-.1 .3M118.7 178.3h.8M118.7 178.5h.8M119.5 178.3a.72 .72 0 0 1 .7 .7M119.5 178.5l.3 .2 .1 .3"/>
<path d="M119.5 178.3v.2M119.9 179h.3M119.9 179l.2 6.8M120.2 179l.1 6.8M121.7 179h.2M121.7 179l-.1 6.8M121.9 179l-.1 6.8M122.4 178.3a.78 .78 0 0 0-.7 .7M122.4 178.3v.2M122.4 178.5l-.2 .1-.3 .4M122.4 178.3h.8M122.4 178.5h.8"/>
<path d="M123.2 178.3a.72 .72 0 0 1 .7 .7M123.2 178.5l.3 .1 .2 .4M123.2 178.3v.2M123.7 179h.2M123.7 179l.1 6.8M123.9 179l.2 6.8M125.4 179h.3M125.4 179l-.1 6.8M125.7 179l-.1 6.8M126.2 178.3a.72 .72 0 0 0-.8 .7M126.2 178.5l-.4 .2-.1 .3M126.2 178.3v.2"/>
<path d="M126.2 178.3h.7M126.2 178.5h.7M126.9 178.3a.78 .78 0 0 1 .8 .7M126.9 178.5l.3 .1 .3 .4M126.9 178.3v.2M127.5 179h.2M127.5 179l.1 6.8M127.7 179l.1 6.8M129.2 179h.2M129.2 179l-.1 6.8M129.4 179l-.1 6.8M129.9 178.3a.72 .72 0 0 0-.7 .7"/>
<path d="M129.9 178.5l-.3 .1-.2 .4M129.9 178.3v.2M129.9 178.3h.8M129.9 178.5h.8M130.7 178.3a.72 .72 0 0 1 .7 .7M130.7 178.5l.4 .2 .1 .3M130.7 178.3v.2M131.2 179h.2M131.2 179l.1 6.8M131.4 179l.2 6.8M132.9 179h.3M132.9 179l-.1 6.8"/>
<path d="M133.2 179l-.1 6.8M133.7 178.3a.78 .78 0 0 0-.8 .7M133.7 178.3v.2M133.7 178.5l-.3 .1-.2 .4M133.7 178.3h.7M133.7 178.5h.7M134.4 178.3a.72 .72 0 0 1 .8 .7M134.4 178.5l.4 .2 .1 .3M134.4 178.3v.2M134.9 179h.3M134.9 179l.1 6.8M135.2 179l.1 6.8"/>
<path d="M137.6 173l.4 11.8M137.9 173a1.03 1.03 0 0 1 1 1l.1 1.6 .2 .4h3.3M137.9 173l.4 11.8M140.8 176v8.8M142.3 172h1.5M142.3 170.5a1.51 1.51 0 0 1 1.5 1.5M142.3 170.5v1.5M142.3 172l.2 4M142.5 176h1.5M142.7 176v.1M142.7 176.1h.3M142.7 176.5h.3"/>
<path d="M142.7 176.5l.2 5.2M142.7 176.1v.4M143 176.5h.2M143 176.5l.2 5.2M143 176v.5M143.2 176v.5M143.2 176.5h.8M143.2 176.5l.3 9.3M143.8 172l.2 4M144 176v.5M144 176.5l.3 9.3M71.8 185.8v.2h.8"/>
<path d="M71.8 185.8h.8M72.6 185.8v.2M72.6 186h.6M72.8 185.8h-.2M72.8 185.8l-.2 .2M72.8 185.8h.3M72.8 184.8h.3M73.1 184.8v.2M73.1 185l-.3 .3h.4M73.1 185l.1 .3M73.1 184.8h2.2M73.1 185h2.2"/>
<path d="M73.1 185.8l.1 .2M73.1 185.8h1.8M73.2 185.3h1.7M73.2 185.3l-.1 .5M73.2 186h7.1M74.8 185l.1 .3M74.9 185.3h.2M74.9 185.8h.2M74.9 185.8v.2l.2-.2M74.9 185.3v.5M75.1 185.8h1.8M75.1 185.3h1.8"/>
<path d="M75.1 185.3v.5M75.3 184.8h2.6M75.3 185h2.3M75.3 184.8v.2M75.3 185l-.2 .3M76.8 186h.1M76.9 185.8l-.2 .2 .3-.2M76.9 185.8h.1M76.9 185.3h.1M76.9 185.3v.5M77 185.3v.5M77 185.8h3.3"/>
<path d="M77 185.3h.6M77.1 185l-.2 .3M77.3 185l-.3 .3M77.6 185v.3M77.9 184.8l-.3 .2M77.9 184.8h.2M78.1 184.8l-.1 .3-.4 .2M80.3 185.8h.3M80.3 185.8v.2M80.6 185.8l-.3 .2M82.5 185.8h.3M82.5 185.8l.3 .2"/>
<path d="M82.8 185.8v.2M82.8 185.8h1.3M82.8 186h1.3M84.1 185.8h.2M84.1 185.8v.2M84.3 185.8l-.2 .2M86.3 185.8h.3M86.3 185.8l.3 .2M86.6 185.8v.2M86.6 185.8h1.2M86.6 186h1.2M87.8 185.8h.3"/>
<path d="M87.8 185.8v.2M88.1 185.8l-.3 .2M90.1 185.8h.2M90.1 185.8l.2 .2M90.3 185.8v.2M90.3 185.8h1.3M90.3 186h1.3M91.6 185.8h.2M91.6 185.8v.2M91.8 185.8l-.2 .2M93.8 185.8h.3M93.8 185.8l.3 .2"/>
<path d="M94.1 185.8v.2M94.1 185.8h1.2M94.1 186h1.2M95.3 185.8h.3M95.3 185.8v.2M95.6 185.8l-.3 .2M97.5 185.8h.3M97.5 185.8l.3 .2M97.8 185.8v.2M97.8 185.8h1.3M97.8 186h1.3M99.1 185.8h.2"/>
<path d="M99.1 185.8v.2M99.3 185.8l-.2 .2M101.3 185.8h.3M101.3 185.8l.3 .2M101.6 185.8v.2M101.6 185.8h1.2M101.6 186h1.2M102.8 185.8h.3M102.8 185.8v.2M103.1 185.8l-.3 .2M105.1 185.8h.2M105.1 185.8l.2 .2"/>
<path d="M105.3 185.8v.2M105.3 185.8h1.3M105.3 186h1.3M106.6 185.8h.2M106.6 185.8v.2M106.8 185.8l-.2 .2M108.8 185.8h.2M108.8 185.8l.2 .2M109 185.8v.2M109 185.8h1.3M109 186h1.3M110.3 185.8h.3"/>
<path d="M110.3 185.8v.2M110.6 185.8l-.3 .2M112.6 185.8h.2M112.6 185.8l.2 .2M112.8 185.8v.2M112.8 185.8h1.3M112.8 186h1.3M114.1 185.8h.2M114.1 185.8v.2M114.3 185.8l-.2 .2M116.3 185.8h.3M116.3 185.8l.3 .2"/>
<path d="M116.6 185.8v.2M116.6 185.8h1.2M116.6 186h1.2M117.8 185.8h.3M117.8 185.8v.2M118.1 185.8l-.3 .2M120.1 185.8h.2M120.1 185.8l.2 .2M120.3 185.8v.2M120.3 185.8h1.3M120.3 186h1.3M121.6 185.8h.2"/>
<path d="M121.6 185.8v.2M121.8 185.8l-.2 .2M123.8 185.8h.3M123.8 185.8l.3 .2M124.1 185.8v.2M124.1 185.8h1.2M124.1 186h1.2M125.3 185.8h.3M125.3 185.8v.2M125.6 185.8l-.3 .2M127.6 185.8h.2M127.6 185.8l.2 .2"/>
<path d="M127.8 185.8v.2M127.8 185.8h1.3M127.8 186h1.3M129.1 185.8h.2M129.1 185.8v.2M129.3 185.8l-.2 .2M131.3 185.8h.3M131.3 185.8l.3 .2M131.6 185.8v.2M131.6 185.8h1.2M131.6 186h1.2M132.8 185.8h.3"/>
<path d="M132.8 185.8v.2M133.1 185.8l-.3 .2M135 185.8h.3M135 185.8l.3 .2M135.3 185.8v.2M135.3 185.8h5M135.3 186h7.8M138 184.8h.3M138 184.8l.2 .3 .3 .2M138.3 184.8h2.5M138.3 184.8l.2 .2M138.5 185h2.3"/>
<path d="M138.5 185v.3M138.5 185.3h1.8M138.8 185l.2 .3M138.9 185l.2 .3M139 185.3h.1M139 185.3l.1 .5M139.1 185.8l.2 .2M139.1 185.8h.1M140.1 185l.2 .3M140.3 185.3h.2M140.3 185.8h.2M140.3 185.8l.2 .2v-.2"/>
<path d="M140.3 185.3v.5M140.5 185v.3M140.5 185.8h2.6M140.5 185.3h2.6M140.5 185.3v.5M140.8 184.8v.2M140.8 184.8h2.2M140.8 185h2.3M142.9 181.7h.3M142.9 181.7l.1 3.1M143 184.8h.3M143 184.8l.1 .2"/>
<path d="M143.1 185l.2 .3h-.2M143.1 185v.3M143.1 185.8h.2M143.1 185.8v.2M143.1 186h.4M143.1 185.3v.5M143.2 181.7l.1 4.1M143.3 185.8h.2M143.3 185.8l.2 .2M143.4 187.5l-.1-1.5h.3v1.5M143.4 187.5h.2M143.4 187.5v.4l.2 .1"/>
<path d="M143.5 185.8v.2M143.5 185.8h.8M143.5 186h.8M143.6 187.5v.5M143.6 187.5h.7M144.3 187.5v.5h-.7M144.3 185.8v.2M144.3 186v1.5"/>
<circle cx="74.3" cy="88.7" r=".89"/>
<circle cx="74.3" cy="88.7" r=".87"/>
<circle cx="141.8" cy="88.7" r=".89"/>
<circle cx="94.3" cy="115.7" r="1.05"/>
<circle cx="114.3" cy="115.7" r="1.05"/>
<circle cx="94.3" cy="135.7" r="1.05"/>
<circle cx="114.3" cy="135.7" r="1.05"/>
<circle cx="141.8" cy="145.2" r=".9"/>
</g>
<g font-size="4.7" fill="#959595">
<text x="184.9" y="128.8" transform="rotate(-90 184.9 128.8)">139,3</text>
<text x="95.7" y="162.6">190,1</text>
<text x="151.3" y="182.5" transform="rotate(-90 151.3 182.5)">35</text>
</g>
<g font-size="2.8">
<text x="100.5" y="238.2">Burgemeester R. vd Venlaan</text>
<text x="100.5" y="241.1">4191PL Geldermalsen</text>
<text x="100.5" y="243.9">The Netherlands</text>
<text x="152.2" y="243.9">1740</text>
<text x="182.1" y="243.9">B</text>
<text x="100.5" y="246.7">T: +31 (0)345 712 017</text>
<text x="143.5" y="256.7">Electronics cover</text>
<text x="179.7" y="266">Yes</text>
<text x="50.9" y="275">20-01-2015</text>
<text x="101.3" y="275">PC ABS, V0</text>
<text x="179.7" y="271.4">Yes</text>
<text x="179.7" y="276.6">Yes</text>
</g>
<g font-size="2.7">
<text x="143.5" y="238.2">Part Nr.:</text>
<text x="171" y="238.2">Revision:</text>
<text x="16" y="253.7">Drawn: Jan Oosting</text>
<text x="77.8" y="253.7">Checked by: Bas van Deursen</text>
<text x="142.4" y="252.5">Description:</text>
<text x="42.1" y="259.7">Scale: 1:2</text>
<text x="69.7" y="259.7">(A4)</text>
<text x="77.8" y="259.7">Approved by: Siert Wijnia</text>
<text x="42.1" y="266">Units: mm.</text>
<text x="77.7" y="266">Norm: DIN 16901 group 130</text>
<text x="142.4" y="266">Released for prototyping:</text>
<text x="42.1" y="271.3">Date:</text>
<text x="77.8" y="271">Material:</text>
<text x="142.4" y="271.3">Released for null-series:</text>
<text x="142.4" y="276.6">Released for production:</text>
</g>
<text font-size="2" x="18.2" y="273.4">American Projection</text>
</svg>
